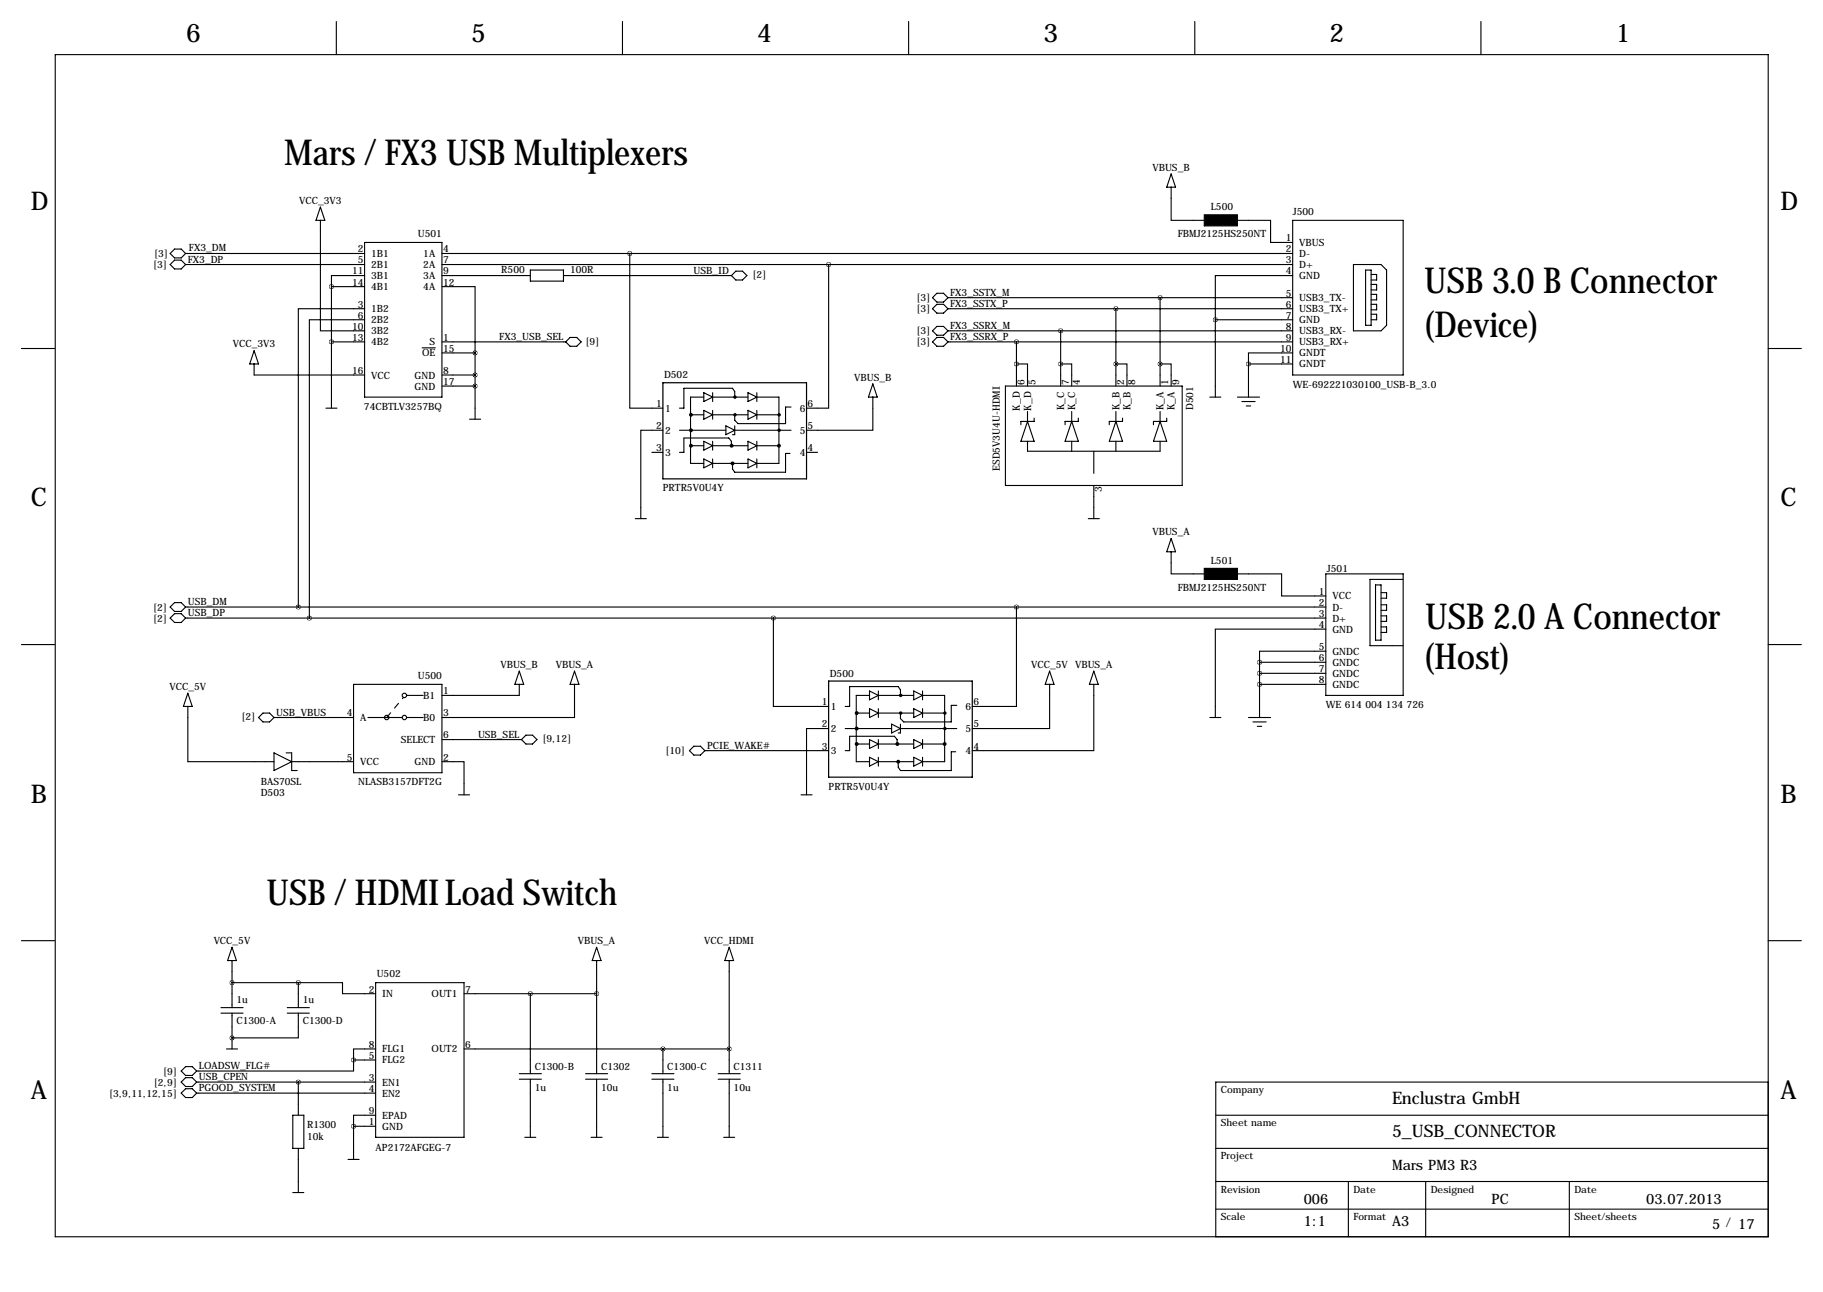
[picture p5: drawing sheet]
<svg xmlns="http://www.w3.org/2000/svg" width="419mm" height="297mm" viewBox="0 0 419 297" stroke-linecap="round" stroke-linejoin="round" font-family="sans-serif">
<g fill="none" stroke="#000" stroke-width=".25">
<path d="M12.7 12.6h393.8v271.7h-393.8zM77.3 4.9v7.7M143.1 4.9v7.7M208.9 4.9v7.7M274.7 4.9v7.7M340.5 4.9v7.7M269.2 40l1.1 3h-2.1zM39.1 58.3l1-1h1.6l1 1-1 1h-1.6zM42.7 58.3h41.1M73.7 50.7v25.4h10.1M73.7 47.6l1 3.1h-2.1zM83.8 55.7h17.8v35.6h-17.8z"/>
<path d="M101.6 58.3h195.6M144.8 58.3v35.5h7.6M269.2 43v7.7h7.7M284.5 50.7h7.6v5h5.1M297.2 50.7h25.4v35.5h-25.4zM39.1 60.8l1-1h1.6l1 1-1 1h-1.6zM42.7 60.8h41.1M76.2 78.6h7.6M76.2 65.9h7.6M76.2 65.9v27.9M83.8 71h-15.2v68.6M83.8 73.5h-12.7v68.6"/>
<path d="M83.8 63.4h-7.6v2.5M97 80h3.1M101.6 65.9h7.6v15.2M101.6 60.8h195.6M101.6 63.4h20.3M101.6 78.6h28.4M121.9 62.1h7.6v2.5h-7.6zM129.5 63.4h38.6M131.1 77.6h1.5l1 1-1 1h-1.5l-1.1-1zM169.2 62.3h1.5l1 1.1-1 1h-1.5l-1.1-1zM190.5 60.8v33h-5.1M214.4 71l1-1h1.5l1 1-1 1h-1.5z"/>
<path d="M214.4 76.1l1-1.1h1.5l1 1.1-1 1h-1.5zM214.4 78.6l1-1h1.5l1 1-1 1h-1.5zM215.4 67.4h1.5l1 1-1 1.1h-1.5l-1-1.1zM217.9 76.1h79.3M217.9 68.4h79.3M217.9 71h79.3M217.9 78.6h79.3M233.7 78.6v10.2M243.8 76.1v12.7M256.5 71v17.8M266.7 68.4v20.4M279.4 73.5h17.8"/>
<path d="M279.4 73.5v17.8M297.2 63.4h-17.8v10.1M311.1 60.8h6.4l1.3 1.3v12.7l-1.3 1.3h-6.4zM313.9 62.1h1.3v12.7h-1.3zM315.2 63.1h1.3v1.3h-1.3M315.2 65.4h1.3v1.3h-1.3M315.2 67.7h1.3v1.2h-1.3M315.2 70h1.3v1.2h-1.3M315.2 72.2h1.3v1.3h-1.3M4.9 80.1h7.6M58.4 83.7v2.5h25.4M58.4 80.6l1 3.1h-2z"/>
<path d="M74.9 93.8h2.6M101.6 86.2h7.6M101.6 81.1h7.6M101.6 88.8h7.6M107.9 96.4h2.6M109.2 81.1v15.3M152.4 98.9h-5.1v20.3M156.2 98.9h10.7M158.7 95.4h3.1M161.8 90.3l2 1-2 1zM161.8 94.3l2 1.1-2 1zM161.8 91.3h-3.1v15.2h3.1"/>
<path d="M163.8 90.3v2M163.8 94.3v2.1M163.8 91.3h8.2M163.8 95.4h8.2M166.9 97.9l2 1-2 1zM168.9 91.3v-1.3l-.5-.7h-11.2v4.5h-1M168.9 97.9v2h-.5M168.9 98.9h13M172 90.3l2 1-2 1zM172 94.3l2 1.1-2 1zM174 90.3v2M174 94.3v2.1"/>
<path d="M174 91.3h5.1v15.2h-5.1M174 95.4h5.1M181.9 93.6h-1.3v3.8h-10.9l-.8-.8v-1.2M200.7 91.3v7.6h-15.3M200.7 88.3l1 3h-2.1zM231.1 88.8h40.7v22.8h-40.7zM233.7 83.7h2.5v5.1M236.2 94.6v2.3M236.2 96.9l1.5 4.6h-3zM237.7 96.1v.8h-3v.7M243.8 83.7h2.6v5.1M246.4 96.9l1.5 4.6h-3z"/>
<path d="M246.4 94.6v2.3M247.9 96.1v.8h-3v.7M256.5 83.7h2.6v5.1M256.5 96.9l1.6 4.6h-3.1zM256.5 94.6v2.3M258.1 96.1v.8h-3.1v.7M266.7 83.7h2.5v5.1M266.7 96.9l1.5 4.6h-3zM266.7 94.6v2.3M268.2 96.1v.8h-3v.7M278.1 91.3h2.6M284.5 91.3h5.1"/>
<path d="M285.5 92.3h3M286.5 93.3h1M287 83.7h10.2M287 83.7v7.6M297.2 81.1h-10.2v2.6M406.5 80.1h7.6M146 119.2h2.6M149.9 104h2.5M158.7 102.5h3.1M161.8 101.5l2 1-2 1zM161.8 105.5l2 1-2 1.1zM163.8 101.5v2"/>
<path d="M163.8 105.5v2.1M163.8 102.5h8.2M163.8 106.5h8.2M168.1 102.5v-1l-.6-.8h-10.3v3.3h-1M172 101.5l2 1-2 1zM172 105.5l2 1-2 1.1zM174 101.5v2M174 105.5v2.1M174 102.5h5.1M181.6 104.3h-1v4.3h-11.7l-.5-.8v-1.3M185.4 104h2.6M236.2 101.5v2.2h30.5v-2.2"/>
<path d="M246.4 101.5v2.2M250.2 119.2h2.5M251.5 103.7v5.1M251.5 111.6v7.6M256.5 101.5v2.2M39.1 139.6l1-1.1h1.6l1 1.1-1 1h-1.6zM42.7 139.6h262.1M233.7 139.6v22.8h-10.2M269.2 126.9v5h7.7M269.2 123.8l1.1 3.1h-2.1zM284.5 131.9h10.1v5.1h10.2M304.8 131.9h17.8v28h-17.8z"/>
<path d="M316.2 134.5h1.3v12.7h-1.3zM317.5 136.3h1.3v1.2h-1.3M317.5 139.1h1.3v1.2h-1.3M322.6 133.2h-7.6v15.2h7.6M4.9 148.2h7.6M39.1 142.1l1-1h1.6l1 1-1 1h-1.6zM42.7 142.1h262.1M43.2 159.4l1 3h-2zM81.3 157.3h20.3v20.4h-20.3zM93.5 159.9h3.8M119.4 157.3v2.6h-17.8M119.4 154.3l1 3h-2z"/>
<path d="M132.1 157.3v7.7h-30.5M132.1 154.3l1 3h-2zM177.8 142.1v20.3h12.7M199.9 159.9h-3.1v15.2h3.1M199.9 158.9l2 1-2 1zM201.9 159.9h8.2M201.9 158.9v2M207 159.9v-1.3l-.5-.8h-11.2v4.6h-1M210.1 158.9l2 1-2 1zM212.1 159.9h5.1v15.2h-5.1M212.1 158.9v2M241.3 157.3v10.2h-17.8"/>
<path d="M241.3 154.3l1 3h-2zM251.5 157.3v15.3h-28M251.5 154.3l1 3h-2.1zM289.6 152.3h15.2M289.6 154.8h15.2M289.6 157.3h15.2M289.6 152.3v12.7M304.8 144.6h-25.4v20.4M304.8 149.7h-15.2v2.6M317.5 141.6h1.3v1.3h-1.3M317.5 144.1h1.3v1.3h-1.3M406.5 148.2h7.6"/>
<path d="M43.2 162.4v12.7h19.8M59.4 165l1.1-1.1h1.5l1 1.1-1 1h-1.5zM63 165h18.3M63 173.1l4.1 2-4.1 2.1zM65.8 173.1h1.3v4.1h1.2M67.1 175.1h14.2M84.6 165h7.9M93.5 165h3.8M101.6 175.1h5.1v7.6M101.6 170h18.3M120.9 169h1.5l1 1-1 1.1h-1.5l-1-1.1zM158.5 172.6l1-1h1.5l1.1 1-1.1 1h-1.5z"/>
<path d="M162.1 172.6h28.4M190.5 167.5h-5.1v15.2M194.3 167.5h10.7M196.8 163.9h3.1M196.8 171.1h3.1M199.9 162.9l2 1-2 1.1zM199.9 170l2 1.1-2 1zM199.9 174.1l2 1-2 1zM201.9 162.9v2.1M201.9 170v2.1M201.9 174.1v2M201.9 163.9h8.2"/>
<path d="M201.9 171.1h8.2M201.9 175.1h8.2M205 166.5l2 1-2 1zM206.2 171.1v-1.1l-.6-.7h-10.3v3.3h-1M207 166.5v2h-.5M207 167.5h13M210.1 162.9l2 1-2 1.1zM210.1 170l2 1.1-2 1zM210.1 174.1l2 1-2 1zM212.1 162.9v2.1M212.1 170v2.1M212.1 174.1v2"/>
<path d="M212.1 163.9h5.1M212.1 171.1h5.1M219.7 172.8h-1v4.4h-11.7l-.5-.8v-1.3M220 162.2h-1.3v3.8h-10.9l-.8-.8v-1.3M278.1 165h2.6M287 165h5.1M288 166h3.1M289.1 167h1M105.4 182.7h2.5M184.1 182.7h2.6M4.9 216.3h7.6M53.3 217.8l1.1 3h-2.1z"/>
<path d="M137.2 217.8l1 3h-2.1zM167.6 217.8l1.1 3h-2.1zM406.5 216.3h7.6M50.8 232.9h5.1M50.8 231.7h5.1M53.3 238.6h.1M53.3 220.8v10.9M53.3 232.9v8.3M53.3 225.9h15.3M66 232.9h5.1M66 231.7h5.1M68.6 232.9v5.7h-15.3"/>
<path d="M68.6 225.9h10.1v2.6h7.7M68.6 225.9v5.8M86.4 225.9h20.3v35.6h-20.3zM106.7 228.5h30.5M121.9 228.5v18.3M137.2 220.8v26M167.6 220.8v26M41.7 248.8l1-1h1.5l1 1-1 1h-1.5zM41.7 251.3l1-1h1.5l1 1-1 1h-1.5zM42.7 245.2h1.5l1 1-1 1.1h-1.5l-1-1.1zM45.2 248.8h41.2M45.2 251.3h41.2"/>
<path d="M52.1 241.2h2.5M67.3 256.4h2.5v7.6h-2.5zM68.6 248.8v7.6M81.3 243.7v2.5h-36.1M81.3 258.9v7.7M81.3 258.9h5.1M81.3 243.7h5.1M86.4 256.4h-5.1v2.5M86.4 241.2h-5.1v2.5M106.7 241.2h60.9M119.4 246.8h5.1M119.4 248.1h5.1"/>
<path d="M121.9 248.1v13.4M134.6 246.8h5.1M134.6 248.1h5.1M137.2 248.1v13.4M149.9 246.8h5M149.9 248.1h5M152.4 241.2v5.6M152.4 248.1v13.4M165.1 246.8h5.1M165.1 248.1h5.1M167.6 248.1v13.4M279.5 256.4h127"/>
<path d="M406.5 248.8h-127v35.5M67.3 274.2h2.5M68.6 264v10.2M80 266.6h2.5M120.6 261.5h2.6M135.9 261.5h2.5M151.1 261.5h2.6M166.4 261.5h2.5M279.5 278h127M279.5 271.6h127M279.5 264h127M310 271.6v12.7"/>
<path d="M327.8 271.6v12.7M360.8 271.6v12.7"/>
<circle cx="93" cy="159.9" r=".51"/>
<circle cx="88.9" cy="165" r=".51"/>
<circle cx="93" cy="165" r=".51"/>
</g>
<path d="M152.4 88h33v22.1h-33zM190.5 156.6h33v22.1h-33z" fill="none" stroke="#000" stroke-width=".28"/>
<g fill="none" stroke="#000" stroke-width=".38">
<circle cx="158.9" cy="95.4" r=".25"/>
<circle cx="158.9" cy="98.9" r=".25"/>
<circle cx="169" cy="95.4" r=".2"/>
<circle cx="169" cy="91.3" r=".2"/>
<circle cx="179.1" cy="98.9" r=".2"/>
<circle cx="179.1" cy="95.4" r=".2"/>
<circle cx="158.9" cy="102.5" r=".25"/>
<circle cx="168.2" cy="102.5" r=".25"/>
<circle cx="168.4" cy="106.5" r=".25"/>
<circle cx="179.1" cy="102.5" r=".25"/>
<circle cx="207.1" cy="159.9" r=".2"/>
<circle cx="197" cy="163.9" r=".25"/>
<circle cx="197" cy="167.5" r=".25"/>
<circle cx="197" cy="171.1" r=".25"/>
<circle cx="206.3" cy="171.1" r=".25"/>
<circle cx="206.5" cy="175.1" r=".25"/>
<circle cx="207.1" cy="163.9" r=".2"/>
<circle cx="217.2" cy="171.1" r=".25"/>
<circle cx="217.2" cy="167.5" r=".2"/>
<circle cx="217.2" cy="163.9" r=".2"/>
</g>
<g fill="#000">
<circle cx="179" cy="98.9" r=".19"/>
<circle cx="217.1" cy="167.5" r=".19"/>
</g>
<path d="M88.9 165l3.8-4.6" fill="none" stroke="#000" stroke-width=".25" stroke-dasharray="1.4 1.4"/>
<path d="M276.9 49.4h7.6v2.5h-7.6zM276.9 130.7h7.6v2.5h-7.6z" fill="#000" stroke="#000" stroke-width=".25"/>
<path d="M109.2 86.2a.05 .05 0 0 0 .1 0 .05 .05 0 0 0-.1 0zM109.2 88.8a.05 .05 0 0 0 .1 0 .05 .05 0 0 0-.1 0zM287 83.7a.05 .05 0 0 0 .1 0 .05 .05 0 0 0-.1 0zM289.5 152.3a.05 .05 0 0 0 .1 0 .05 .05 0 0 0-.1 0zM289.5 154.8a.05 .05 0 0 0 .1 0 .05 .05 0 0 0-.1 0zM289.5 157.3a.05 .05 0 0 0 .1 0 .05 .05 0 0 0-.1 0zM233.6 78.6a.05 .05 0 0 0 .1 0 .05 .05 0 0 0-.1 0zM233.6 83.7a.05 .05 0 0 0 .1 0 .05 .05 0 0 0-.1 0zM243.8 76.1a.05 .05 0 0 0 .1 0 .05 .05 0 0 0-.1 0zM243.8 83.7a.05 .05 0 0 0 .1 0 .05 .05 0 0 0-.1 0zM256.5 71a.05 .05 0 0 0 .1 0 .05 .05 0 0 0-.1 0zM256.5 83.7a.05 .05 0 0 0 .1 0 .05 .05 0 0 0-.1 0zM233.6 139.6a.05 .05 0 0 0 .1 0 .05 .05 0 0 0-.1 0zM109.2 81.1a.05 .05 0 0 0 .1 0 .05 .05 0 0 0-.1 0zM81.2 258.9a.05 .05 0 0 0 .1 0 .05 .05 0 0 0-.1 0zM137.1 228.5a.05 .05 0 0 0 .1 0 .05 .05 0 0 0-.1 0zM53.3 225.9a.05 .05 0 0 0 .1 0 .05 .05 0 0 0-.1 0zM121.9 228.5a.05 .05 0 0 0 .1 0 .05 .05 0 0 0-.1 0zM167.6 241.2a.05 .05 0 0 0 .1 0 .05 .05 0 0 0-.1 0zM81.2 243.7a.05 .05 0 0 0 .1 0 .05 .05 0 0 0-.1 0zM53.3 238.6a.05 .05 0 0 0 .1 0 .05 .05 0 0 0-.1 0zM68.5 225.9a.05 .05 0 0 0 .1 0 .05 .05 0 0 0-.1 0zM144.7 58.3a.05 .05 0 0 0 .1 0 .05 .05 0 0 0-.1 0zM68.5 139.6a.05 .05 0 0 0 .1 0 .05 .05 0 0 0-.1 0zM71.1 142.1a.05 .05 0 0 0 .1 0 .05 .05 0 0 0-.1 0zM68.5 248.8a.05 .05 0 0 0 .1 0 .05 .05 0 0 0-.1 0z" fill="#000" stroke="#000" stroke-width="1"/>
<g font-size="8.2">
<text x="65.3" y="38">Mars / FX3 USB Multiplexers</text>
<text x="327.4" y="67.4">USB 3.0 B Connector</text>
<text x="327.4" y="77.6">(Device)</text>
<text x="327.7" y="144.6">USB 2.0 A Connector</text>
<text x="327.4" y="153.8">(Host)</text>
<text x="61.3" y="208.1">USB / HDMI Load Switch</text>
</g>
<g font-size="5.9">
<text x="42.8" y="9.8">6</text>
<text x="108.3" y="9.8">5</text>
<text x="174.1" y="9.8">4</text>
<text x="239.9" y="9.8">3</text>
<text x="305.7" y="9.8">2</text>
<text x="371.4" y="9.8">1</text>
<text x="7.1" y="48.4">D</text>
<text x="409.3" y="48.4">D</text>
<text x="7.1" y="116.4">C</text>
<text x="409.3" y="116.4">C</text>
<text x="7.1" y="184.5">B</text>
<text x="409.3" y="184.5">B</text>
<text x="7.1" y="252.6">A</text>
<text x="409.3" y="252.6">A</text>
</g>
<g font-size="4">
<text x="320" y="253.9">Enclustra GmbH</text>
<text x="320" y="261.5">5_USB_CONNECTOR</text>
</g>
<g font-size="3.3">
<text x="320" y="269.1">Mars PM3 R3</text>
<text x="299.7" y="281.8">1:1</text>
<text x="299.7" y="276.7">006</text>
<text x="320" y="281.8">A3</text>
<text x="342.9" y="276.7">PC</text>
<text x="378.5" y="276.7">03.07.2013</text>
<text x="393.6" y="282.5">5 / 17</text>
</g>
<g font-size="2.3">
<text x="265" y="39.2">VBUS_B</text>
<text x="68.8" y="46.8">VCC_3V3</text>
<text x="278.4" y="48.4">L500</text>
<text x="297.2" y="49.4">J500</text>
<text x="35.4" y="59.1">[3]</text>
<text x="43.4" y="57.8">FX3_DM</text>
<text x="82.2" y="58">2</text>
<text x="85.3" y="59.1">1B1</text>
<text x="96.1" y="54.5">U501</text>
<text x="97.3" y="59.1">1A</text>
<text x="101.9" y="58">4</text>
<text x="270.8" y="54.6">FBMJ2125HS250NT</text>
<text x="295.6" y="55.5">1</text>
<text x="295.6" y="58">2</text>
<text x="298.7" y="56.5">VBUS</text>
<text x="298.7" y="59.1">D-</text>
<text x="35.2" y="61.6">[3]</text>
<text x="43.2" y="60.4">FX3_DP</text>
<text x="80.9" y="63.1">11</text>
<text x="80.9" y="65.6">14</text>
<text x="82.2" y="60.6">5</text>
<text x="85.3" y="61.6">2B1</text>
<text x="85.3" y="64.2">3B1</text>
<text x="97.3" y="61.6">2A</text>
<text x="97.3" y="64.2">3A</text>
<text x="101.9" y="60.6">7</text>
<text x="101.9" y="63.1">9</text>
<text x="101.9" y="65.6">12</text>
<text x="115.2" y="62.9">R500</text>
<text x="131.1" y="62.9">100R</text>
<text x="159.5" y="63">USB_ID</text>
<text x="173" y="63.9">[2]</text>
<text x="295.6" y="60.6">3</text>
<text x="295.6" y="63.1">4</text>
<text x="298.7" y="61.6">D+</text>
<text x="298.7" y="64.2">GND</text>
<text x="82.2" y="70.7">3</text>
<text x="85.3" y="71.8">1B2</text>
<text x="85.3" y="66.7">4B1</text>
<text x="97.3" y="66.7">4A</text>
<text x="210.7" y="69.2">[3]</text>
<text x="210.7" y="71.8">[3]</text>
<text x="218.4" y="68">FX3_SSTX_M</text>
<text x="218.4" y="70.6">FX3_SSTX_P</text>
<text x="295.6" y="68.2">5</text>
<text x="295.6" y="70.7">6</text>
<text x="298.7" y="69.2">USB3_TX-</text>
<text x="298.7" y="71.8">USB3_TX+</text>
<text x="80.9" y="75.8">10</text>
<text x="82.2" y="73.3">6</text>
<text x="85.3" y="74.3">2B2</text>
<text x="85.3" y="76.9">3B2</text>
<text x="210.7" y="76.9">[3]</text>
<text x="218.4" y="75.7">FX3_SSRX_M</text>
<text x="295.6" y="73.3">7</text>
<text x="295.6" y="75.8">8</text>
<text x="298.7" y="74.3">GND</text>
<text x="298.7" y="76.9">USB3_RX-</text>
<text x="53.5" y="79.9">VCC_3V3</text>
<text x="80.9" y="78.3">13</text>
<text x="85.3" y="79.4">4B2</text>
<text x="97" y="81.9">OE</text>
<text x="98.8" y="79.4">S</text>
<text x="101.9" y="78.3">1</text>
<text x="101.9" y="80.9">15</text>
<text x="114.8" y="78.2">FX3_USB_SEL</text>
<text x="134.6" y="79.4">[9]</text>
<text x="210.7" y="79.4">[3]</text>
<text x="218.4" y="78.2">FX3_SSRX_P</text>
<text x="294.3" y="80.9">10</text>
<text x="294.3" y="83.4">11</text>
<text x="295.6" y="78.3">9</text>
<text x="298.7" y="79.4">USB3_RX+</text>
<text x="298.7" y="81.9">GNDT</text>
<text x="80.9" y="86">16</text>
<text x="85.3" y="87">VCC</text>
<text x="95.3" y="87">GND</text>
<text x="95.3" y="89.6">GND</text>
<text x="101.9" y="86">8</text>
<text x="101.9" y="88.5">17</text>
<text x="152.7" y="87">D502</text>
<text x="196.4" y="87.5">VBUS_B</text>
<text x="235.5" y="88.5" transform="rotate(-90 235.5 88.5)">6</text>
<text x="238.1" y="88.5" transform="rotate(-90 238.1 88.5)">5</text>
<text x="245.7" y="88.5" transform="rotate(-90 245.7 88.5)">7</text>
<text x="248.2" y="88.5" transform="rotate(-90 248.2 88.5)">4</text>
<text x="258.4" y="88.5" transform="rotate(-90 258.4 88.5)">2</text>
<text x="260.9" y="88.5" transform="rotate(-90 260.9 88.5)">8</text>
<text x="268.6" y="88.5" transform="rotate(-90 268.6 88.5)">1</text>
<text x="271.1" y="88.5" transform="rotate(-90 271.1 88.5)">9</text>
<text x="297.2" y="89.1">WE-692221030100_USB-B_3.0</text>
<text x="298.7" y="84.5">GNDT</text>
<text x="83.7" y="94.2">74CBTLV3257BQ</text>
<text x="150.8" y="93.6">1</text>
<text x="152.9" y="94.6">1</text>
<text x="183.8" y="94.6">6</text>
<text x="185.7" y="93.6">6</text>
<text x="234.5" y="94.4" transform="rotate(-90 234.5 94.4)">K_D</text>
<text x="237" y="94.4" transform="rotate(-90 237 94.4)">K_D</text>
<text x="244.6" y="94.2" transform="rotate(-90 244.6 94.2)">K_C</text>
<text x="247.2" y="94.2" transform="rotate(-90 247.2 94.2)">K_C</text>
<text x="257.3" y="94.2" transform="rotate(-90 257.3 94.2)">K_B</text>
<text x="259.9" y="94.2" transform="rotate(-90 259.9 94.2)">K_B</text>
<text x="267.5" y="94.2" transform="rotate(-90 267.5 94.2)">K_A</text>
<text x="270" y="94.2" transform="rotate(-90 270 94.2)">K_A</text>
<text x="274.3" y="94.3" transform="rotate(-90 274.3 94.3)">D501</text>
<text x="150.8" y="98.7">2</text>
<text x="152.9" y="99.7">2</text>
<text x="183.8" y="99.7">5</text>
<text x="185.7" y="98.7">5</text>
<text x="150.8" y="103.7">3</text>
<text x="152.9" y="104.8">3</text>
<text x="183.8" y="104.8">4</text>
<text x="185.7" y="103.7">4</text>
<text x="152.4" y="113">PRTR5V0U4Y</text>
<text x="229.9" y="108.3" transform="rotate(-90 229.9 108.3)">ESD5V3U4U-HDMI</text>
<text x="253.3" y="113.2" transform="rotate(-90 253.3 113.2)">3</text>
<text x="265" y="123">VBUS_A</text>
<text x="278.4" y="129.7">L501</text>
<text x="305.1" y="131.4">J501</text>
<text x="270.8" y="135.8">FBMJ2125HS250NT</text>
<text x="303.2" y="136.8">1</text>
<text x="306.3" y="137.8">VCC</text>
<text x="35.2" y="140.5">[2]</text>
<text x="35.2" y="143">[2]</text>
<text x="43.2" y="139.2">USB_DM</text>
<text x="43.2" y="141.7">USB_DP</text>
<text x="303.2" y="139.3">2</text>
<text x="303.2" y="141.8">3</text>
<text x="306.3" y="140.4">D-</text>
<text x="306.3" y="142.9">D+</text>
<text x="303.2" y="144.4">4</text>
<text x="303.2" y="149.5">5</text>
<text x="306.3" y="145.4">GND</text>
<text x="115.1" y="153.5">VBUS_B</text>
<text x="127.8" y="153.5">VBUS_A</text>
<text x="190.8" y="155.6">D500</text>
<text x="237.1" y="153.5">VCC_5V</text>
<text x="247.2" y="153.5">VBUS_A</text>
<text x="303.2" y="152">6</text>
<text x="303.2" y="154.5">7</text>
<text x="306.3" y="150.5">GNDC</text>
<text x="306.3" y="153.1">GNDC</text>
<text x="306.3" y="155.6">GNDC</text>
<text x="39" y="158.6">VCC_5V</text>
<text x="96.1" y="156.1">U500</text>
<text x="97.3" y="160.7">B1</text>
<text x="101.9" y="159.6">1</text>
<text x="303.2" y="157.1">8</text>
<text x="306.3" y="158.1">GNDC</text>
<text x="55.5" y="165.5">[2]</text>
<text x="63.5" y="164.6">USB_VBUS</text>
<text x="79.7" y="164.7">4</text>
<text x="82.8" y="165.8">A</text>
<text x="97.3" y="165.8">B0</text>
<text x="101.9" y="164.7">3</text>
<text x="188.9" y="162.2">1</text>
<text x="188.9" y="167.2">2</text>
<text x="191" y="163.2">1</text>
<text x="221.9" y="163.2">6</text>
<text x="223.8" y="162.2">6</text>
<text x="223.8" y="167.2">5</text>
<text x="304.8" y="162.8">WE 614 004 134 726</text>
<text x="92.2" y="170.8">SELECT</text>
<text x="101.9" y="169.8">6</text>
<text x="109.9" y="169.6">USB_SEL</text>
<text x="124.7" y="170.6">[9,12]</text>
<text x="153" y="173.4">[10]</text>
<text x="162.6" y="172.2">PCIE_WAKE#</text>
<text x="188.9" y="172.3">3</text>
<text x="191" y="168.3">2</text>
<text x="191" y="173.4">3</text>
<text x="221.9" y="168.3">5</text>
<text x="221.9" y="173.4">4</text>
<text x="223.8" y="172.3">4</text>
<text x="79.7" y="174.9">5</text>
<text x="82.8" y="175.9">VCC</text>
<text x="95.3" y="175.9">GND</text>
<text x="101.9" y="174.9">2</text>
<text x="59.9" y="183.1">D503</text>
<text x="59.9" y="180.5">BAS70SL</text>
<text x="82.4" y="180.5">NLASB3157DFT2G</text>
<text x="190.5" y="181.6">PRTR5V0U4Y</text>
<text x="49.1" y="217">VCC_5V</text>
<text x="132.9" y="217">VBUS_A</text>
<text x="161.9" y="217">VCC_HDMI</text>
<text x="86.6" y="224.6">U502</text>
<text x="54.4" y="230.6">1u</text>
<text x="69.6" y="230.6">1u</text>
<text x="84.8" y="228.2">2</text>
<text x="87.9" y="229.3">IN</text>
<text x="99.2" y="229.3">OUT1</text>
<text x="106.9" y="228.2">7</text>
<text x="54.4" y="235.4">C1300-A</text>
<text x="69.6" y="235.4">C1300-D</text>
<text x="45.7" y="245.8">LOADSW_FLG#</text>
<text x="84.8" y="243.4">5</text>
<text x="84.8" y="240.9">8</text>
<text x="87.9" y="244.5">FLG2</text>
<text x="87.9" y="242">FLG1</text>
<text x="99.2" y="242">OUT2</text>
<text x="106.9" y="240.9">6</text>
<text x="122.9" y="246">C1300-B</text>
<text x="138.2" y="246">C1302</text>
<text x="153.4" y="246">C1300-C</text>
<text x="168.7" y="246">C1311</text>
<text x="35.4" y="249.6">[2,9]</text>
<text x="37.5" y="247">[9]</text>
<text x="45.7" y="248.4">USB_CPEN</text>
<text x="45.7" y="250.9">PGOOD_SYSTEM</text>
<text x="84.8" y="248.5">3</text>
<text x="84.8" y="251.1">4</text>
<text x="87.9" y="249.6">EN1</text>
<text x="122.9" y="250.8">1u</text>
<text x="138.2" y="250.8">10u</text>
<text x="153.4" y="250.8">1u</text>
<text x="168.7" y="250.8">10u</text>
<text x="280.7" y="251.3">Company</text>
<text x="25.1" y="252.1">[3,9,11,12,15]</text>
<text x="84.8" y="256.1">9</text>
<text x="87.9" y="252.1">EN2</text>
<text x="87.9" y="257.2">EPAD</text>
<text x="70.6" y="259.4">R1300</text>
<text x="70.6" y="262">10k</text>
<text x="84.8" y="258.7">1</text>
<text x="87.9" y="259.7">GND</text>
<text x="280.7" y="258.9">Sheet name</text>
<text x="86.4" y="264.6">AP2172AFGEG-7</text>
<text x="280.7" y="266.6">Project</text>
<text x="280.7" y="274.2">Revision</text>
<text x="311.1" y="274.2">Date</text>
<text x="328.9" y="274.2">Designed</text>
<text x="361.9" y="274.2">Date</text>
<text x="280.7" y="280.5">Scale</text>
<text x="311.1" y="280.5">Format</text>
<text x="361.9" y="280.5">Sheet/sheets</text>
</g>
</svg>
